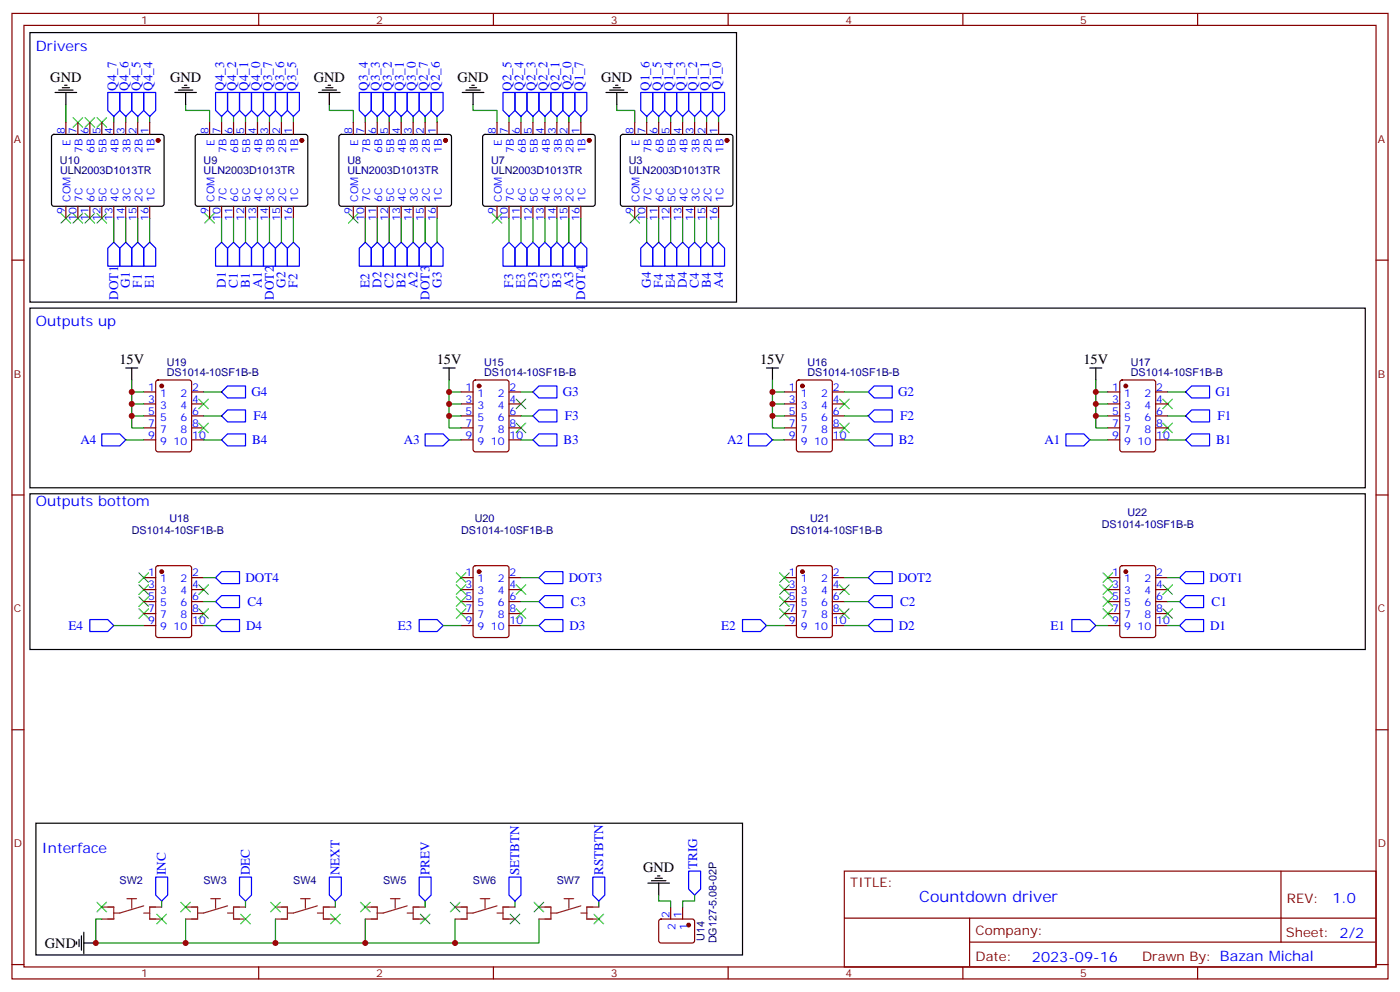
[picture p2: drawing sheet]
<svg xmlns="http://www.w3.org/2000/svg" width="412mm" height="292mm" viewBox="0 0 412 292" stroke-linecap="round" stroke-linejoin="round" font-family="sans-serif">
<g fill="none" stroke="#870000" stroke-width=".35">
<path d="M3.5 4h405.4v284.3h-405.4zM7.1 7.5h398.2v277.3h-398.2zM76.2 4v3.5M145.3 4v3.5M214.5 4v3.5M283.6 4v3.5M352.8 4v3.5M19.4 36.1v3.5M22.9 36.1v3.5M26.5 36.1v3.5M30 36.1v3.5M33.5 36.1v3.5"/>
<path d="M37 36.1v3.5M40.6 36.1v3.5M44.1 36.1v3.5M61.7 36.1v3.5M65.3 36.1v3.5M68.8 36.1v3.5M72.3 36.1v3.5M75.8 36.1v3.5M79.4 36.1v3.5M82.9 36.1v3.5M86.4 36.1v3.5M104.1 36.1v3.5"/>
<path d="M107.6 36.1v3.5M111.1 36.1v3.5M114.7 36.1v3.5M118.2 36.1v3.5M121.7 36.1v3.5M125.2 36.1v3.5M128.8 36.1v3.5M146.4 36.1v3.5M149.9 36.1v3.5M153.5 36.1v3.5M157 36.1v3.5M160.5 36.1v3.5"/>
<path d="M164 36.1v3.5M167.6 36.1v3.5M171.1 36.1v3.5M187 36.1v3.5M190.5 36.1v3.5M194 36.1v3.5M197.6 36.1v3.5M201.1 36.1v3.5M204.6 36.1v3.5M208.1 36.1v3.5M211.7 36.1v3.5M3.5 76.6h3.6"/>
<path d="M19.4 60.7v3.6M22.9 60.7v3.6M26.5 60.7v3.6M30 60.7v3.6M33.5 60.7v3.6M37 60.7v3.6M40.6 60.7v3.6M44.1 60.7v3.6M61.7 60.7v3.6M65.3 60.7v3.6M68.8 60.7v3.6M72.3 60.7v3.6"/>
<path d="M75.8 60.7v3.6M79.4 60.7v3.6M82.9 60.7v3.6M86.4 60.7v3.6M104.1 60.7v3.6M107.6 60.7v3.6M111.1 60.7v3.6M114.7 60.7v3.6M118.2 60.7v3.6M121.7 60.7v3.6M125.2 60.7v3.6M128.8 60.7v3.6"/>
<path d="M146.4 60.7v3.6M149.9 60.7v3.6M153.5 60.7v3.6M157 60.7v3.6M160.5 60.7v3.6M164 60.7v3.6M167.6 60.7v3.6M171.1 60.7v3.6M187 60.7v3.6M190.5 60.7v3.6M194 60.7v3.6M197.6 60.7v3.6"/>
<path d="M201.1 60.7v3.6M204.6 60.7v3.6M208.1 60.7v3.6M211.7 60.7v3.6M405.3 76.6h3.6M42.3 115.4h3.6M42.3 119h3.6M46.1 112.1l.5-.2h9.1l.7 .4v20.1l-.4 .6-9.4 .1-.7-.5v-20zM56.4 115.4h3.6M56.4 119h3.6M135.8 115.4h3.5M135.8 119h3.5"/>
<path d="M139.6 112.1l.5-.2h9.1l.7 .4v20.1l-.4 .6-9.4 .1-.7-.5-.1-20zM149.9 115.4h3.6M149.9 119h3.6M231.1 115.4h3.5M231.1 119h3.5M234.8 112.1l.5-.2h9.2l.6 .4 .1 20.1-.5 .6-9.4 .1-.6-.5-.1-20zM245.2 115.4h3.5M245.2 119h3.5M326.3 115.4h3.5M326.3 119h3.5M330.1 112.1l.5-.2h9.1l.7 .4v20.1l-.4 .6-9.4 .1-.7-.5-.1-20zM340.4 115.4h3.6"/>
<path d="M340.4 119h3.6M42.3 129.5h3.6M42.3 126h3.6M42.3 122.5h3.6M56.4 129.5h3.6M56.4 126h3.6M56.4 122.5h3.6M135.8 129.5h3.5M135.8 126h3.5M135.8 122.5h3.5M149.9 129.5h3.6M149.9 126h3.6"/>
<path d="M149.9 122.5h3.6M231.1 129.5h3.5M231.1 126h3.5M231.1 122.5h3.5M245.2 129.5h3.5M245.2 126h3.5M245.2 122.5h3.5M326.3 129.5h3.5M326.3 126h3.5M326.3 122.5h3.5M340.4 129.5h3.6M340.4 126h3.6"/>
<path d="M340.4 122.5h3.6M3.5 145.8h3.6M405.3 145.8h3.6M42.3 170.1h3.6M42.3 173.6h3.6M42.3 177.2h3.6M46.1 166.8l.5-.2h9.1l.7 .4v20l-.4 .7h-9.4l-.7-.4v-20zM56.4 170.1h3.6M56.4 173.6h3.6M56.4 177.2h3.6M135.8 170.1h3.5M135.8 173.6h3.5"/>
<path d="M135.8 177.2h3.5M139.6 166.8l.5-.2h9.1l.7 .4v20l-.4 .7h-9.4l-.7-.4-.1-20zM149.9 170.1h3.6M149.9 173.6h3.6M149.9 177.2h3.6M231.1 170.1h3.5M231.1 173.6h3.5M231.1 177.2h3.5M234.8 166.8l.5-.2h9.2l.6 .4 .1 20-.5 .7h-9.4l-.6-.4-.1-20zM245.2 170.1h3.5M245.2 173.6h3.5M245.2 177.2h3.5"/>
<path d="M326.3 170.1h3.5M326.3 173.6h3.5M326.3 177.2h3.5M330.1 166.8l.5-.2h9.1l.7 .4v20l-.4 .7h-9.4l-.7-.4-.1-20zM340.4 170.1h3.6M340.4 173.6h3.6M340.4 177.2h3.6M42.3 184.2h3.6M42.3 180.7h3.6M56.4 184.2h3.6M56.4 180.7h3.6M135.8 184.2h3.5"/>
<path d="M135.8 180.7h3.5M149.9 184.2h3.6M149.9 180.7h3.6M231.1 184.2h3.5M231.1 180.7h3.5M245.2 184.2h3.5M245.2 180.7h3.5M326.3 184.2h3.5M326.3 180.7h3.5M340.4 184.2h3.6M340.4 180.7h3.6M3.5 214.9h3.6"/>
<path d="M405.3 214.9h3.6M248.7 256.5h156.6v28.3h-156.6zM377.3 256.6v20.8M194.3 270.9l.4-.2h9.5l.4 .7-.1 5.9-.6 .4-9.4-.1-.5-.6v-5.6zM197.6 267.1v3.6M201.1 267.1v3.6M248.7 270.4h156.5M285.6 277.4h119.6M285.6 270.4v14.1M3.5 284.1h3.6M76.2 284.8v3.5M145.3 284.8v3.5"/>
<path d="M214.5 284.8v3.5M283.6 284.8v3.5M352.8 284.8v3.5M405.3 284.1h3.6"/>
</g>
<g fill="none" stroke="#008700" stroke-width=".35">
<path d="M19.4 30.8v5.3M33.5 34.3v1.8M37 34.3v1.8M40.6 34.3v1.8M44.1 34.3v1.8M54.7 30.8v1.7h7v3.6M65.3 34.3v1.8M68.8 34.3v1.8M72.3 34.3v1.8M75.8 34.3v1.8M79.4 34.3v1.8M82.9 34.3v1.8"/>
<path d="M86.4 34.3v1.8M97 30.8v1.7h7.1v3.6M107.6 34.3v1.8M111.1 34.3v1.8M114.7 34.3v1.8M118.2 34.3v1.8M121.7 34.3v1.8M125.2 34.3v1.8M128.8 34.3v1.8M139.3 30.8v1.7h7.1v3.6M149.9 34.3v1.8M153.5 34.3v1.8"/>
<path d="M157 34.3v1.8M160.5 34.3v1.8M164 34.3v1.8M167.6 34.3v1.8M171.1 34.3v1.8M181.7 30.8v1.7h5.3v3.6M190.5 34.3v1.8M194 34.3v1.8M197.6 34.3v1.8M201.1 34.3v1.8M204.6 34.3v1.8M208.1 34.3v1.8"/>
<path d="M211.7 34.3v1.8M33.5 64.3v7M37 64.3v7M40.6 64.3v7M44.1 64.3v7M65.3 64.3v7M68.8 64.3v7M72.3 64.3v7M75.8 64.3v7M79.4 64.3v7M82.9 64.3v7M86.4 64.3v7"/>
<path d="M107.6 64.3v7M111.1 64.3v7M114.7 64.3v7M118.2 64.3v7M121.7 64.3v7M125.2 64.3v7M128.8 64.3v7M149.9 64.3v7M153.5 64.3v7M157 64.3v7M160.5 64.3v7M164 64.3v7"/>
<path d="M167.6 64.3v7M171.1 64.3v7M190.5 64.3v7M194 64.3v7M197.6 64.3v7M201.1 64.3v7M204.6 64.3v7M208.1 64.3v7M211.7 64.3v7M38.8 111.9v3.5h3.5M38.8 115.4v7.1h3.5M38.8 119h3.5"/>
<path d="M60 115.4h5.3M132.3 111.9v3.5h3.5M132.3 115.4v10.6h3.5M132.3 119h3.5M153.5 115.4h3.5M227.5 111.9v3.5h3.6M227.5 115.4v10.6h3.6M227.5 119h3.6M248.7 115.4h7.1M322.8 111.9v3.5h3.5M322.8 115.4v10.6h3.5M322.8 119h3.5"/>
<path d="M344 115.4h5.2M37 129.5h5.3M38.8 122.5v3.5h3.5M60 122.5h5.3M60 129.5h5.3M132.3 122.5h3.5M132.3 129.5h3.5M153.5 122.5h3.5M153.5 129.5h3.5M227.5 122.5h3.6M227.5 129.5h3.6M248.7 122.5h7.1"/>
<path d="M248.7 129.5h7.1M321 129.5h5.3M322.8 122.5h3.5M344 122.5h5.2M344 129.5h5.2M60 170.1h3.5M60 177.2h3.5M153.5 170.1h5.2M153.5 177.2h5.2M248.7 170.1h7.1M248.7 177.2h7.1M344 170.1h3.5"/>
<path d="M344 177.2h3.5M33.5 184.2h8.8M60 184.2h3.5M130.5 184.2h5.3M153.5 184.2h5.2M225.8 184.2h5.3M248.7 184.2h7.1M322.8 184.2h3.5M344 184.2h3.5M30 270.7h-1.8v7h26.5v-7M47.6 265.4v1.7M72.3 265.4v1.7"/>
<path d="M81.1 270.7v7h-26.4M98.8 265.4v1.7M107.6 270.7v7h-26.5M125.2 265.4v1.7M134.1 270.7v7h-26.5M151.7 265.4v1.7M158.7 270.7v7h-24.6M176.4 265.4v1.7M194 263.6v1.8h3.6v1.7M204.6 263.6v1.8h-3.5v1.7"/>
</g>
<g fill="none" stroke="#000" stroke-width=".35">
<path d="M8.8 9.6h208.2v79.4h-208.2zM15.4 39.8l.5-.2h32l.4 .7v20l-.7 .4h-32l-.4-.7v-19.7zM16.2 27.2h6.4M17.3 26.5h4.2M18.3 25.8h2.2M19 25.1h.8M19.4 27.2v3.6M51.5 27.2h6.4M52.6 26.5h4.2M53.6 25.8h2.1M54.3 25.1h.7M54.7 27.2v3.6"/>
<path d="M57.7 39.8l.5-.2h32l.5 .7-.1 20-.6 .4h-32.1l-.4-.7v-19.7zM93.8 27.2h6.4M94.9 26.5h4.2M96 25.8h2.1M96.7 25.1h.7M97 27.2v3.6M100.1 39.8l.4-.2h32.1l.4 .7-.1 20-.6 .4h-32l-.5-.7v-19.7zM136.2 27.2h6.3M137.2 26.5h4.3M138.3 25.8h2.1M139 25.1h.7M139.3 27.2v3.6"/>
<path d="M142.4 39.8l.5-.2h32l.4 .7v20l-.7 .4h-32l-.4-.7v-19.7zM178.5 27.2h6.4M179.6 26.5h4.2M180.6 25.8h2.1M181.3 25.1h.7M181.7 27.2v3.6M183 39.8l.4-.2h32.1l.4 .7-.1 20-.6 .4h-32l-.5-.7v-19.7zM8.8 90.7h393.4v53h-393.4zM37 108.4h3.6M38.8 108.4v3.5M130.5 108.4h3.6M132.3 108.4v3.5"/>
<path d="M225.8 108.4h3.5M227.5 108.4v3.5M321 108.4h3.6M322.8 108.4v3.5M8.8 145.4h393.4v45.9h-393.4zM10.6 242.4h208.1v38.8h-208.1zM191.9 259.4h4.2M193 258.7h2.1M193.7 258h.7M22.6 277.4v.7M23.3 276.6v2.2M24 275.6v4.2"/>
<path d="M24.7 277.7h3.5M24.7 274.5v6.4M190.9 260.1h6.3M194 260.1v3.5"/>
</g>
<g fill="none" stroke="#3c3" stroke-width=".35">
<path d="M21.5 34.6l2.8 2.9M24.3 34.6l-2.8 2.9M25 34.6l2.9 2.9M27.9 34.6l-2.9 2.9M28.6 34.6l2.8 2.9M31.4 34.6l-2.8 2.9M18 62.9l2.8 2.8M20.8 62.9l-2.8 2.8M21.5 62.9l2.8 2.8M24.3 62.9l-2.8 2.8M25 62.9l2.9 2.8M27.9 62.9l-2.9 2.8"/>
<path d="M28.6 62.9l2.8 2.8M31.4 62.9l-2.8 2.8M60.3 62.9l2.8 2.8M63.1 62.9l-2.8 2.8M102.7 62.9l2.8 2.8M105.5 62.9l-2.8 2.8M145 62.9l2.8 2.8M147.8 62.9l-2.8 2.8M185.6 62.9l2.8 2.8M188.4 62.9l-2.8 2.8M58.6 117.5l2.8 2.9M61.4 117.5l-2.8 2.9"/>
<path d="M152 117.5l2.9 2.9M154.9 117.5l-2.9 2.9M247.3 117.5l2.8 2.9M250.1 117.5l-2.8 2.9M342.5 117.5l2.9 2.9M345.4 117.5l-2.9 2.9M58.6 124.6l2.8 2.8M61.4 124.6l-2.8 2.8M152 124.6l2.9 2.8M154.9 124.6l-2.9 2.8M247.3 124.6l2.8 2.8M250.1 124.6l-2.8 2.8"/>
<path d="M342.5 124.6l2.9 2.8M345.4 124.6l-2.9 2.8M40.9 172.2l2.8 2.8M40.9 175.8l2.8 2.8M40.9 179.3l2.8 2.8M40.9 168.7l2.8 2.8M43.7 172.2l-2.8 2.8M43.7 175.8l-2.8 2.8M43.7 179.3l-2.8 2.8M43.7 168.7l-2.8 2.8M58.6 172.2l2.8 2.8M58.6 179.3l2.8 2.8"/>
<path d="M61.4 172.2l-2.8 2.8M61.4 179.3l-2.8 2.8M134.4 179.3l2.8 2.8M134.4 175.8l2.8 2.8M134.4 172.2l2.8 2.8M134.4 168.7l2.8 2.8M137.2 179.3l-2.8 2.8M137.2 175.8l-2.8 2.8M137.2 172.2l-2.8 2.8M137.2 168.7l-2.8 2.8M152 179.3l2.9 2.8M152 172.2l2.9 2.8"/>
<path d="M154.9 179.3l-2.9 2.8M154.9 172.2l-2.9 2.8M229.7 172.2l2.8 2.8M229.7 175.8l2.8 2.8M229.7 179.3l2.8 2.8M229.7 168.7l2.8 2.8M232.5 168.7l-2.8 2.8M232.5 172.2l-2.8 2.8M232.5 175.8l-2.8 2.8M232.5 179.3l-2.8 2.8M247.3 172.2l2.8 2.8M247.3 179.3l2.8 2.8"/>
<path d="M250.1 172.2l-2.8 2.8M250.1 179.3l-2.8 2.8M324.9 179.3l2.8 2.8M324.9 175.8l2.8 2.8M324.9 172.2l2.8 2.8M324.9 168.7l2.8 2.8M327.7 179.3l-2.8 2.8M327.7 175.8l-2.8 2.8M327.7 172.2l-2.8 2.8M327.7 168.7l-2.8 2.8M342.5 179.3l2.9 2.8M342.5 172.2l2.9 2.8"/>
<path d="M345.4 179.3l-2.9 2.8M345.4 172.2l-2.9 2.8M28.6 265.7l2.8 2.8M31.4 265.7l-2.8 2.8M46.2 269.2l2.8 2.9M49 269.2l-2.8 2.9M53.3 265.7l2.8 2.8M56.1 265.7l-2.8 2.8M70.9 269.2l2.8 2.9M73.7 269.2l-2.8 2.9M79.7 265.7l2.8 2.8M82.5 265.7l-2.8 2.8"/>
<path d="M97.4 269.2l2.8 2.9M100.2 269.2l-2.8 2.9M106.2 265.7l2.8 2.8M109 265.7l-2.8 2.8M123.8 269.2l2.8 2.9M126.6 269.2l-2.8 2.9M132.6 265.7l2.9 2.8M135.5 265.7l-2.9 2.8M150.3 269.2l2.8 2.9M153.1 269.2l-2.8 2.9M157.3 265.7l2.9 2.8M160.2 265.7l-2.9 2.8"/>
<path d="M175 269.2l2.8 2.9M177.8 269.2l-2.8 2.9"/>
</g>
<g fill="none" stroke="#00f" stroke-width=".35">
<path d="M31.7 27.2h3.6v5.3l-1.8 1.8-1.8-1.8zM35.3 27.2h3.5v5.3l-1.8 1.8-1.7-1.8zM38.8 27.2h3.5v5.3l-1.7 1.8-1.8-1.8zM42.3 27.2h3.6v5.3l-1.8 1.8-1.8-1.8zM63.5 27.2h3.5v5.3l-1.7 1.8-1.8-1.8zM67 27.2h3.6v5.3l-1.8 1.8-1.8-1.8zM70.6 27.2h3.5v5.3l-1.8 1.8-1.7-1.8zM74.1 27.2h3.5v5.3l-1.8 1.8-1.7-1.8zM77.6 27.2h3.5v5.3l-1.7 1.8-1.8-1.8zM81.1 27.2h3.6v5.3l-1.8 1.8-1.8-1.8zM84.7 27.2h3.5v5.3l-1.8 1.8-1.7-1.8zM105.8 27.2h3.6v5.3l-1.8 1.8-1.8-1.8z"/>
<path d="M109.4 27.2h3.5v5.3l-1.8 1.8-1.7-1.8zM112.9 27.2h3.5v5.3l-1.7 1.8-1.8-1.8zM116.4 27.2h3.5v5.3l-1.7 1.8-1.8-1.8zM119.9 27.2h3.6v5.3l-1.8 1.8-1.8-1.8zM123.5 27.2h3.5v5.3l-1.8 1.8-1.7-1.8zM127 27.2h3.5v5.3l-1.7 1.8-1.8-1.8zM148.2 27.2h3.5v5.3l-1.8 1.8-1.7-1.8zM151.7 27.2h3.5v5.3l-1.7 1.8-1.8-1.8zM155.2 27.2h3.5v5.3l-1.7 1.8-1.8-1.8zM158.7 27.2h3.6v5.3l-1.8 1.8-1.8-1.8zM162.3 27.2h3.5v5.3l-1.8 1.8-1.7-1.8zM165.8 27.2h3.5v5.3l-1.7 1.8-1.8-1.8z"/>
<path d="M169.3 27.2h3.6v5.3l-1.8 1.8-1.8-1.8zM188.7 27.2h3.6v5.3l-1.8 1.8-1.8-1.8zM192.3 27.2h3.5v5.3l-1.8 1.8-1.7-1.8zM195.8 27.2h3.5v5.3l-1.7 1.8-1.8-1.8zM199.3 27.2h3.5v5.3l-1.7 1.8-1.8-1.8zM202.8 27.2h3.6v5.3l-1.8 1.8-1.8-1.8zM206.4 27.2h3.5v5.3l-1.8 1.8-1.7-1.8zM209.9 27.2h3.5v5.3l-1.7 1.8-1.8-1.8zM33.5 71.3l1.8 1.8v5.3h-3.6v-5.3zM37 71.3l1.8 1.8v5.3h-3.5v-5.3zM38.8 73.1l1.8-1.8 1.7 1.8v5.3h-3.5zM42.3 73.1l1.8-1.8 1.8 1.8v5.3h-3.6z"/>
<path d="M65.3 71.3l1.7 1.8v5.3h-3.5v-5.3zM68.8 71.3l1.8 1.8v5.3h-3.6v-5.3zM70.6 73.1l1.7-1.8 1.8 1.8v5.3h-3.5zM75.8 71.3l1.8 1.8v5.3h-3.5v-5.3zM79.4 71.3l1.7 1.8v5.3h-3.5v-5.3zM82.9 71.3l1.8 1.8v5.3h-3.6v-5.3zM86.4 71.3l1.8 1.8v5.3h-3.5v-5.3zM107.6 71.3l1.8 1.8v5.3h-3.6v-5.3zM111.1 71.3l1.8 1.8v5.3h-3.5v-5.3zM114.7 71.3l1.7 1.8v5.3h-3.5v-5.3zM118.2 71.3l1.7 1.8v5.3h-3.5v-5.3zM121.7 71.3l1.8 1.8v5.3h-3.6v-5.3z"/>
<path d="M125.2 71.3l1.8 1.8v5.3h-3.5v-5.3zM127 73.1l1.8-1.8 1.7 1.8v5.3h-3.5zM149.9 71.3l1.8 1.8v5.3h-3.5v-5.3zM153.5 71.3l1.7 1.8v5.3h-3.5v-5.3zM157 71.3l1.7 1.8v5.3h-3.5v-5.3zM158.7 73.1l1.8-1.8 1.8 1.8v5.3h-3.6zM164 71.3l1.8 1.8v5.3h-3.5v-5.3zM167.6 71.3l1.7 1.8v5.3h-3.5v-5.3zM171.1 71.3l1.8 1.8v5.3h-3.6v-5.3zM190.5 71.3l1.8 1.8v5.3h-3.6v-5.3zM192.3 73.1l1.7-1.8 1.8 1.8v5.3h-3.5zM197.6 71.3l1.7 1.8v5.3h-3.5v-5.3z"/>
<path d="M201.1 71.3l1.7 1.8v5.3h-3.5v-5.3zM204.6 71.3l1.8 1.8v5.3h-3.6v-5.3zM208.1 71.3l1.8 1.8v5.3h-3.5v-5.3zM211.7 71.3l1.7 1.8v5.3h-3.5v-5.3zM65.3 115.4l1.7-1.7h5.3v3.5h-5.3zM157 115.4l1.7-1.7h5.3v3.5h-5.3zM255.8 115.4l1.7-1.7h5.3v3.5h-5.3zM349.2 115.4l1.8-1.7h5.3v3.5h-5.3zM30 127.8h5.3l1.7 1.7-1.7 1.8h-5.3zM65.3 129.5l1.7-1.7h5.3v3.5h-5.3zM65.3 122.5l1.7-1.8h5.3v3.5h-5.3zM125.2 127.8h5.3l1.8 1.7-1.8 1.8h-5.3z"/>
<path d="M157 122.5l1.7-1.8h5.3v3.5h-5.3zM157 129.5l1.7-1.7h5.3v3.5h-5.3zM220.5 127.8h5.3l1.7 1.7-1.7 1.8h-5.3zM255.8 129.5l1.7-1.7h5.3v3.5h-5.3zM255.8 122.5l1.7-1.8h5.3v3.5h-5.3zM314 127.8h5.3l1.7 1.7-1.7 1.8h-5.3zM349.2 122.5l1.8-1.8h5.3v3.5h-5.3zM349.2 129.5l1.8-1.7h5.3v3.5h-5.3zM63.5 170.1l1.8-1.8h5.3v3.6h-5.3zM63.5 177.2l1.8-1.8h5.3v3.5h-5.3zM158.7 177.2l1.8-1.8h5.3v3.5h-5.3zM158.7 170.1l1.8-1.8h5.3v3.6h-5.3z"/>
<path d="M255.8 170.1l1.7-1.8h5.3v3.6h-5.3zM255.8 177.2l1.7-1.8h5.3v3.5h-5.3zM347.5 177.2l1.7-1.8h5.3v3.5h-5.3zM347.5 170.1l1.7-1.8h5.3v3.6h-5.3zM26.5 182.5h5.2l1.8 1.7-1.8 1.8h-5.2zM65.3 182.5h5.3v3.5h-5.3l-1.8-1.8zM123.5 182.5h5.3l1.7 1.7-1.7 1.8h-5.3zM158.7 184.2l1.8-1.7h5.3v3.5h-5.3zM218.7 182.5h5.3l1.8 1.7-1.8 1.8h-5.3zM255.8 184.2l1.7-1.7h5.3v3.5h-5.3zM315.7 182.5h5.3l1.8 1.7-1.8 1.8h-5.3zM349.2 182.5h5.3v3.5h-5.3l-1.7-1.8z"/>
<path d="M45.9 258.3h3.5v5.3l-1.8 1.8-1.7-1.8zM70.6 258.3h3.5v5.3l-1.8 1.8-1.7-1.8zM97 258.3h3.5v5.3l-1.7 1.8-1.8-1.8zM123.5 258.3h3.5v5.3l-1.8 1.8-1.7-1.8zM149.9 258.3h3.6v5.3l-1.8 1.8-1.8-1.8zM174.6 258.3h3.6v5.3l-1.8 1.8-1.8-1.8zM202.8 256.5h3.6v5.3l-1.8 1.8-1.8-1.8z"/>
</g>
<g fill="none" stroke="#8c2424" stroke-width=".35">
<path d="M30 267.1h3.5v3.6h-3.5M37.4 264.7h2.8M38.8 264.7v2.8M42.3 266.8l-7 2.1h-1.8M42.3 268.9h1.8M47.6 267.1h-3.5v3.6h3.5M54.7 267.1h3.5v3.6h-3.5M62.1 264.7h2.8M63.5 264.7v2.8M67 266.8l-7 2.1h-1.8M67 268.9h1.8M72.3 267.1h-3.5v3.6h3.5"/>
<path d="M81.1 267.1h3.6v3.6h-3.6M88.5 264.7h2.9M90 264.7v2.8M93.5 266.8l-7.1 2.1h-1.7M93.5 268.9h1.7M98.8 267.1h-3.6v3.6h3.6M107.6 267.1h3.5v3.6h-3.5M115 264.7h2.8M116.4 264.7v2.8M119.9 266.8l-7 2.1h-1.8M119.9 268.9h1.8M125.2 267.1h-3.5v3.6h3.5"/>
<path d="M134.1 267.1h3.5v3.6h-3.5M141.5 264.7h2.8M142.9 264.7v2.8M146.4 266.8l-7.1 2.1h-1.7M146.4 268.9h1.8M151.7 267.1h-3.5v3.6h3.5M158.7 267.1h3.6v3.6h-3.6M166.2 264.7h2.8M167.6 264.7v2.8M171.1 266.8l-7.1 2.1h-1.7M171.1 268.9h1.8M176.4 267.1h-3.5v3.6h3.5"/>
</g>
<g fill="#870000" stroke="#870000" stroke-width=".35">
<circle cx="202.8" cy="272.4" r=".53"/>
<circle cx="46.6" cy="41.3" r=".53"/>
<circle cx="88.9" cy="41.3" r=".53"/>
<circle cx="131.2" cy="41.3" r=".53"/>
<circle cx="173.6" cy="41.3" r=".53"/>
<circle cx="214.1" cy="41.3" r=".53"/>
<circle cx="47.6" cy="113.7" r=".53"/>
<circle cx="141.1" cy="113.7" r=".53"/>
<circle cx="236.4" cy="113.7" r=".53"/>
<circle cx="331.6" cy="113.7" r=".53"/>
<circle cx="47.6" cy="168.3" r=".53"/>
<circle cx="141.1" cy="168.3" r=".53"/>
<circle cx="236.4" cy="168.3" r=".53"/>
<circle cx="331.6" cy="168.3" r=".53"/>
</g>
<g fill="#c00">
<circle cx="134.1" cy="277.7" r=".88"/>
<circle cx="107.6" cy="277.7" r=".88"/>
<circle cx="28.2" cy="277.7" r=".88"/>
<circle cx="54.7" cy="277.7" r=".88"/>
<circle cx="81.1" cy="277.7" r=".88"/>
<circle cx="38.8" cy="115.4" r=".88"/>
<circle cx="38.8" cy="119" r=".88"/>
<circle cx="38.8" cy="122.5" r=".88"/>
<circle cx="132.3" cy="115.4" r=".88"/>
<circle cx="132.3" cy="122.5" r=".88"/>
<circle cx="132.3" cy="119" r=".88"/>
<circle cx="227.5" cy="115.4" r=".88"/>
<circle cx="227.5" cy="122.5" r=".88"/>
<circle cx="227.5" cy="119" r=".88"/>
<circle cx="322.8" cy="115.4" r=".88"/>
<circle cx="322.8" cy="122.5" r=".88"/>
<circle cx="322.8" cy="119" r=".88"/>
</g>
<text font-size="4.6" fill="#00f" x="270.8" y="265.6">Countdown driver</text>
<g font-size="4.2" fill="#00f">
<text x="10.6" y="14.9">Drivers</text>
<text x="10.6" y="96">Outputs up</text>
<text x="10.6" y="148.9">Outputs bottom</text>
<text x="12.3" y="251.2">Interface</text>
<text x="392.5" y="265.8">1.0</text>
<text x="304" y="283.2">2023-09-16</text>
</g>
<g font-size="4.2">
<text x="14.8" y="24">GND</text>
<text x="50.1" y="24">GND</text>
<text x="92.4" y="24">GND</text>
<text x="134.8" y="24">GND</text>
<text x="177.1" y="24">GND</text>
<text x="35.2" y="107.3">15V</text>
<text x="128.6" y="107.3">15V</text>
<text x="223.9" y="107.3">15V</text>
<text x="319.1" y="107.3">15V</text>
<text x="189.4" y="256.8">GND</text>
<text x="13.2" y="279.1">GND</text>
</g>
<g font-size="3.9" fill="#00f">
<text x="34.3" y="26.7" transform="rotate(-90 34.3 26.7)">Q4_7</text>
<text x="37.8" y="26.7" transform="rotate(-90 37.8 26.7)">Q4_6</text>
<text x="41.4" y="26.7" transform="rotate(-90 41.4 26.7)">Q4_5</text>
<text x="44.9" y="26.7" transform="rotate(-90 44.9 26.7)">Q4_4</text>
<text x="66" y="26.7" transform="rotate(-90 66 26.7)">Q4_3</text>
<text x="69.6" y="26.7" transform="rotate(-90 69.6 26.7)">Q4_2</text>
<text x="73.1" y="26.7" transform="rotate(-90 73.1 26.7)">Q4_1</text>
<text x="76.6" y="26.7" transform="rotate(-90 76.6 26.7)">Q4_0</text>
<text x="80.2" y="26.7" transform="rotate(-90 80.2 26.7)">Q3_7</text>
<text x="83.7" y="26.7" transform="rotate(-90 83.7 26.7)">Q3_6</text>
<text x="87.2" y="26.7" transform="rotate(-90 87.2 26.7)">Q3_5</text>
<text x="108.4" y="26.7" transform="rotate(-90 108.4 26.7)">Q3_4</text>
<text x="111.9" y="26.7" transform="rotate(-90 111.9 26.7)">Q3_3</text>
<text x="115.4" y="26.7" transform="rotate(-90 115.4 26.7)">Q3_2</text>
<text x="119" y="26.7" transform="rotate(-90 119 26.7)">Q3_1</text>
<text x="122.5" y="26.7" transform="rotate(-90 122.5 26.7)">Q3_0</text>
<text x="126" y="26.7" transform="rotate(-90 126 26.7)">Q2_7</text>
<text x="129.5" y="26.7" transform="rotate(-90 129.5 26.7)">Q2_6</text>
<text x="150.7" y="26.7" transform="rotate(-90 150.7 26.7)">Q2_5</text>
<text x="154.2" y="26.7" transform="rotate(-90 154.2 26.7)">Q2_4</text>
<text x="157.8" y="26.7" transform="rotate(-90 157.8 26.7)">Q2_3</text>
<text x="161.3" y="26.7" transform="rotate(-90 161.3 26.7)">Q2_2</text>
<text x="164.8" y="26.7" transform="rotate(-90 164.8 26.7)">Q2_1</text>
<text x="168.3" y="26.6" transform="rotate(-90 168.3 26.6)">Q2_0</text>
<text x="171.9" y="26.7" transform="rotate(-90 171.9 26.7)">Q1_7</text>
<text x="191.3" y="26.7" transform="rotate(-90 191.3 26.7)">Q1_6</text>
<text x="194.8" y="26.7" transform="rotate(-90 194.8 26.7)">Q1_5</text>
<text x="198.3" y="26.7" transform="rotate(-90 198.3 26.7)">Q1_4</text>
<text x="201.9" y="26.7" transform="rotate(-90 201.9 26.7)">Q1_3</text>
<text x="205.4" y="26.7" transform="rotate(-90 205.4 26.7)">Q1_2</text>
<text x="208.9" y="26.7" transform="rotate(-90 208.9 26.7)">Q1_1</text>
<text x="212.4" y="26.6" transform="rotate(-90 212.4 26.6)">Q1_0</text>
<text x="34.8" y="88.2" transform="rotate(-90 34.8 88.2)">DOT1</text>
<text x="38.3" y="84.7" transform="rotate(-90 38.3 84.7)">G1</text>
<text x="41.8" y="84.7" transform="rotate(-90 41.8 84.7)">F1</text>
<text x="45.3" y="84.7" transform="rotate(-90 45.3 84.7)">E1</text>
<text x="66.5" y="84.7" transform="rotate(-90 66.5 84.7)">D1</text>
<text x="70" y="84.7" transform="rotate(-90 70 84.7)">C1</text>
<text x="73.6" y="84.7" transform="rotate(-90 73.6 84.7)">B1</text>
<text x="77.1" y="84.7" transform="rotate(-90 77.1 84.7)">A1</text>
<text x="80.6" y="88.2" transform="rotate(-90 80.6 88.2)">DOT2</text>
<text x="84.1" y="84.7" transform="rotate(-90 84.1 84.7)">G2</text>
<text x="87.7" y="84.7" transform="rotate(-90 87.7 84.7)">F2</text>
<text x="108.8" y="84.7" transform="rotate(-90 108.8 84.7)">E2</text>
<text x="112.4" y="84.7" transform="rotate(-90 112.4 84.7)">D2</text>
<text x="115.9" y="84.7" transform="rotate(-90 115.9 84.7)">C2</text>
<text x="119.4" y="84.7" transform="rotate(-90 119.4 84.7)">B2</text>
<text x="123" y="84.7" transform="rotate(-90 123 84.7)">A2</text>
<text x="126.5" y="88.2" transform="rotate(-90 126.5 88.2)">DOT3</text>
<text x="130" y="84.7" transform="rotate(-90 130 84.7)">G3</text>
<text x="151.2" y="84.7" transform="rotate(-90 151.2 84.7)">F3</text>
<text x="154.7" y="84.7" transform="rotate(-90 154.7 84.7)">E3</text>
<text x="158.2" y="84.7" transform="rotate(-90 158.2 84.7)">D3</text>
<text x="161.8" y="84.7" transform="rotate(-90 161.8 84.7)">C3</text>
<text x="165.3" y="84.7" transform="rotate(-90 165.3 84.7)">B3</text>
<text x="168.8" y="84.7" transform="rotate(-90 168.8 84.7)">A3</text>
<text x="172.3" y="88.2" transform="rotate(-90 172.3 88.2)">DOT4</text>
<text x="191.7" y="84.7" transform="rotate(-90 191.7 84.7)">G4</text>
<text x="195.3" y="84.7" transform="rotate(-90 195.3 84.7)">F4</text>
<text x="198.8" y="84.7" transform="rotate(-90 198.8 84.7)">E4</text>
<text x="202.3" y="84.7" transform="rotate(-90 202.3 84.7)">D4</text>
<text x="205.9" y="84.7" transform="rotate(-90 205.9 84.7)">C4</text>
<text x="209.4" y="84.7" transform="rotate(-90 209.4 84.7)">B4</text>
<text x="212.9" y="84.7" transform="rotate(-90 212.9 84.7)">A4</text>
<text x="74" y="116.7">G4</text>
<text x="165.8" y="116.7">G3</text>
<text x="264.5" y="116.7">G2</text>
<text x="358" y="116.7">G1</text>
<text x="74.7" y="123.8">F4</text>
<text x="166.4" y="123.8">F3</text>
<text x="265.2" y="123.8">F2</text>
<text x="358.7" y="123.8">F1</text>
<text x="23.7" y="130.8">A4</text>
<text x="74.2" y="130.9">B4</text>
<text x="118.9" y="130.8">A3</text>
<text x="166" y="130.9">B3</text>
<text x="214.2" y="130.8">A2</text>
<text x="264.7" y="130.9">B2</text>
<text x="307.7" y="130.8">A1</text>
<text x="358.2" y="130.9">B1</text>
<text x="72.3" y="171.4">DOT4</text>
<text x="167.5" y="171.4">DOT3</text>
<text x="264.5" y="171.4">DOT2</text>
<text x="356.3" y="171.4">DOT1</text>
<text x="72.9" y="178.5">C4</text>
<text x="168.2" y="178.5">C3</text>
<text x="265.2" y="178.5">C2</text>
<text x="356.9" y="178.5">C1</text>
<text x="20.2" y="185.5">E4</text>
<text x="72.5" y="185.5">D4</text>
<text x="117.2" y="185.5">E3</text>
<text x="167.7" y="185.5">D3</text>
<text x="212.4" y="185.5">E2</text>
<text x="264.7" y="185.5">D2</text>
<text x="309.4" y="185.5">E1</text>
<text x="356.5" y="185.5">D1</text>
<text x="48.9" y="257.8" transform="rotate(-90 48.9 257.8)">INC</text>
<text x="73.6" y="257.8" transform="rotate(-90 73.6 257.8)">DEC</text>
<text x="100" y="257.8" transform="rotate(-90 100 257.8)">NEXT</text>
<text x="126.5" y="257.8" transform="rotate(-90 126.5 257.8)">PREV</text>
<text x="153" y="257.8" transform="rotate(-90 153 257.8)">SETBTN</text>
<text x="177.7" y="257.8" transform="rotate(-90 177.7 257.8)">RSTBTN</text>
<text x="205.4" y="256" transform="rotate(-90 205.4 256)">TRIG</text>
</g>
<g font-size="3.9" fill="#800">
<text x="250.5" y="261.1">TITLE:</text>
<text x="379.1" y="265.8">REV:</text>
<text x="287.4" y="275.3">Company:</text>
<text x="378.7" y="275.9">Sheet: 2/2</text>
<text x="287.4" y="283">Date:</text>
<text x="336.4" y="283.1">Drawn By: Bazan Michal</text>
</g>
<g font-size="3.2" fill="#800">
<text x="41.6" y="6.9">1</text>
<text x="110.8" y="6.9">2</text>
<text x="179.9" y="6.9">3</text>
<text x="249.1" y="6.9">4</text>
<text x="318.2" y="6.9">5</text>
<text x="4.1" y="42.1">A</text>
<text x="405.9" y="42.1">A</text>
<text x="4.1" y="111.2">B</text>
<text x="405.9" y="111.2">B</text>
<text x="4.1" y="180.3">C</text>
<text x="405.9" y="180.3">C</text>
<text x="4.1" y="249.5">D</text>
<text x="405.9" y="249.5">D</text>
<text x="41.6" y="287.8">1</text>
<text x="110.8" y="287.8">2</text>
<text x="179.9" y="287.8">3</text>
<text x="249.1" y="287.8">4</text>
<text x="318.2" y="287.8">5</text>
</g>
<g font-size="3.2" fill="#00f">
<text x="19" y="39.4" transform="rotate(-90 19 39.4)">8</text>
<text x="22.6" y="39.4" transform="rotate(-90 22.6 39.4)">7</text>
<text x="26.1" y="39.4" transform="rotate(-90 26.1 39.4)">6</text>
<text x="29.6" y="39.4" transform="rotate(-90 29.6 39.4)">5</text>
<text x="33.2" y="39.4" transform="rotate(-90 33.2 39.4)">4</text>
<text x="36.7" y="39.4" transform="rotate(-90 36.7 39.4)">3</text>
<text x="40.2" y="39.4" transform="rotate(-90 40.2 39.4)">2</text>
<text x="43.7" y="39.4" transform="rotate(-90 43.7 39.4)">1</text>
<text x="61.4" y="39.4" transform="rotate(-90 61.4 39.4)">8</text>
<text x="64.9" y="39.4" transform="rotate(-90 64.9 39.4)">7</text>
<text x="68.4" y="39.4" transform="rotate(-90 68.4 39.4)">6</text>
<text x="72" y="39.4" transform="rotate(-90 72 39.4)">5</text>
<text x="75.5" y="39.4" transform="rotate(-90 75.5 39.4)">4</text>
<text x="79" y="39.4" transform="rotate(-90 79 39.4)">3</text>
<text x="82.5" y="39.4" transform="rotate(-90 82.5 39.4)">2</text>
<text x="86.1" y="39.4" transform="rotate(-90 86.1 39.4)">1</text>
<text x="103.7" y="39.4" transform="rotate(-90 103.7 39.4)">8</text>
<text x="107.2" y="39.4" transform="rotate(-90 107.2 39.4)">7</text>
<text x="110.8" y="39.4" transform="rotate(-90 110.8 39.4)">6</text>
<text x="114.3" y="39.4" transform="rotate(-90 114.3 39.4)">5</text>
<text x="117.8" y="39.4" transform="rotate(-90 117.8 39.4)">4</text>
<text x="121.4" y="39.4" transform="rotate(-90 121.4 39.4)">3</text>
<text x="124.9" y="39.4" transform="rotate(-90 124.9 39.4)">2</text>
<text x="128.4" y="39.4" transform="rotate(-90 128.4 39.4)">1</text>
<text x="146" y="39.4" transform="rotate(-90 146 39.4)">8</text>
<text x="149.6" y="39.4" transform="rotate(-90 149.6 39.4)">7</text>
<text x="153.1" y="39.4" transform="rotate(-90 153.1 39.4)">6</text>
<text x="156.6" y="39.4" transform="rotate(-90 156.6 39.4)">5</text>
<text x="160.2" y="39.4" transform="rotate(-90 160.2 39.4)">4</text>
<text x="163.7" y="39.4" transform="rotate(-90 163.7 39.4)">3</text>
<text x="167.2" y="39.4" transform="rotate(-90 167.2 39.4)">2</text>
<text x="170.7" y="39.4" transform="rotate(-90 170.7 39.4)">1</text>
<text x="186.6" y="39.4" transform="rotate(-90 186.6 39.4)">8</text>
<text x="190.1" y="39.4" transform="rotate(-90 190.1 39.4)">7</text>
<text x="193.7" y="39.4" transform="rotate(-90 193.7 39.4)">6</text>
<text x="197.2" y="39.4" transform="rotate(-90 197.2 39.4)">5</text>
<text x="200.7" y="39.4" transform="rotate(-90 200.7 39.4)">4</text>
<text x="204.3" y="39.4" transform="rotate(-90 204.3 39.4)">3</text>
<text x="207.8" y="39.4" transform="rotate(-90 207.8 39.4)">2</text>
<text x="211.3" y="39.4" transform="rotate(-90 211.3 39.4)">1</text>
<text x="20.8" y="42.9" transform="rotate(-90 20.8 42.9)">E</text>
<text x="24.3" y="45.1" transform="rotate(-90 24.3 45.1)">7B</text>
<text x="27.9" y="45.1" transform="rotate(-90 27.9 45.1)">6B</text>
<text x="31.4" y="45.1" transform="rotate(-90 31.4 45.1)">5B</text>
<text x="34.9" y="45.1" transform="rotate(-90 34.9 45.1)">4B</text>
<text x="38.5" y="45.1" transform="rotate(-90 38.5 45.1)">3B</text>
<text x="42" y="45.1" transform="rotate(-90 42 45.1)">2B</text>
<text x="45.5" y="45.1" transform="rotate(-90 45.5 45.1)">1B</text>
<text x="63.1" y="42.9" transform="rotate(-90 63.1 42.9)">E</text>
<text x="66.7" y="45.1" transform="rotate(-90 66.7 45.1)">7B</text>
<text x="70.2" y="45.1" transform="rotate(-90 70.2 45.1)">6B</text>
<text x="73.7" y="45.1" transform="rotate(-90 73.7 45.1)">5B</text>
<text x="77.3" y="45.1" transform="rotate(-90 77.3 45.1)">4B</text>
<text x="80.8" y="45.1" transform="rotate(-90 80.8 45.1)">3B</text>
<text x="84.3" y="45.1" transform="rotate(-90 84.3 45.1)">2B</text>
<text x="87.8" y="45.1" transform="rotate(-90 87.8 45.1)">1B</text>
<text x="105.5" y="42.9" transform="rotate(-90 105.5 42.9)">E</text>
<text x="109" y="45.1" transform="rotate(-90 109 45.1)">7B</text>
<text x="112.5" y="45.1" transform="rotate(-90 112.5 45.1)">6B</text>
<text x="116.1" y="45.1" transform="rotate(-90 116.1 45.1)">5B</text>
<text x="119.6" y="45.1" transform="rotate(-90 119.6 45.1)">4B</text>
<text x="123.1" y="45.1" transform="rotate(-90 123.1 45.1)">3B</text>
<text x="126.6" y="45.1" transform="rotate(-90 126.6 45.1)">2B</text>
<text x="130.2" y="45.1" transform="rotate(-90 130.2 45.1)">1B</text>
<text x="147.8" y="42.9" transform="rotate(-90 147.8 42.9)">E</text>
<text x="151.3" y="45.1" transform="rotate(-90 151.3 45.1)">7B</text>
<text x="154.9" y="45.1" transform="rotate(-90 154.9 45.1)">6B</text>
<text x="158.4" y="45.1" transform="rotate(-90 158.4 45.1)">5B</text>
<text x="161.9" y="45.1" transform="rotate(-90 161.9 45.1)">4B</text>
<text x="165.5" y="45.1" transform="rotate(-90 165.5 45.1)">3B</text>
<text x="169" y="45.1" transform="rotate(-90 169 45.1)">2B</text>
<text x="172.5" y="45.1" transform="rotate(-90 172.5 45.1)">1B</text>
<text x="188.4" y="42.9" transform="rotate(-90 188.4 42.9)">E</text>
<text x="191.9" y="45.1" transform="rotate(-90 191.9 45.1)">7B</text>
<text x="195.4" y="45.1" transform="rotate(-90 195.4 45.1)">6B</text>
<text x="199" y="45.1" transform="rotate(-90 199 45.1)">5B</text>
<text x="202.5" y="45.1" transform="rotate(-90 202.5 45.1)">4B</text>
<text x="206" y="45.1" transform="rotate(-90 206 45.1)">3B</text>
<text x="209.5" y="45.1" transform="rotate(-90 209.5 45.1)">2B</text>
<text x="213.1" y="45.1" transform="rotate(-90 213.1 45.1)">1B</text>
<text x="20.8" y="59.4" transform="rotate(-90 20.8 59.4)">COM</text>
<text x="24.3" y="59.4" transform="rotate(-90 24.3 59.4)">7C</text>
<text x="27.9" y="59.4" transform="rotate(-90 27.9 59.4)">6C</text>
<text x="31.4" y="59.4" transform="rotate(-90 31.4 59.4)">5C</text>
<text x="34.9" y="59.4" transform="rotate(-90 34.9 59.4)">4C</text>
<text x="38.5" y="59.4" transform="rotate(-90 38.5 59.4)">3C</text>
<text x="42" y="59.4" transform="rotate(-90 42 59.4)">2C</text>
<text x="45.5" y="59.4" transform="rotate(-90 45.5 59.4)">1C</text>
<text x="63.1" y="59.4" transform="rotate(-90 63.1 59.4)">COM</text>
<text x="66.7" y="59.4" transform="rotate(-90 66.7 59.4)">7C</text>
<text x="70.2" y="59.4" transform="rotate(-90 70.2 59.4)">6C</text>
<text x="73.7" y="59.4" transform="rotate(-90 73.7 59.4)">5C</text>
<text x="77.3" y="59.4" transform="rotate(-90 77.3 59.4)">4C</text>
<text x="80.8" y="59.4" transform="rotate(-90 80.8 59.4)">3C</text>
<text x="84.3" y="59.4" transform="rotate(-90 84.3 59.4)">2C</text>
<text x="87.8" y="59.4" transform="rotate(-90 87.8 59.4)">1C</text>
<text x="105.5" y="59.4" transform="rotate(-90 105.5 59.4)">COM</text>
<text x="109" y="59.4" transform="rotate(-90 109 59.4)">7C</text>
<text x="112.5" y="59.4" transform="rotate(-90 112.5 59.4)">6C</text>
<text x="116.1" y="59.4" transform="rotate(-90 116.1 59.4)">5C</text>
<text x="119.6" y="59.4" transform="rotate(-90 119.6 59.4)">4C</text>
<text x="123.1" y="59.4" transform="rotate(-90 123.1 59.4)">3C</text>
<text x="126.6" y="59.4" transform="rotate(-90 126.6 59.4)">2C</text>
<text x="130.2" y="59.4" transform="rotate(-90 130.2 59.4)">1C</text>
<text x="147.8" y="59.4" transform="rotate(-90 147.8 59.4)">COM</text>
<text x="151.3" y="59.4" transform="rotate(-90 151.3 59.4)">7C</text>
<text x="154.9" y="59.4" transform="rotate(-90 154.9 59.4)">6C</text>
<text x="158.4" y="59.4" transform="rotate(-90 158.4 59.4)">5C</text>
<text x="161.9" y="59.4" transform="rotate(-90 161.9 59.4)">4C</text>
<text x="165.5" y="59.4" transform="rotate(-90 165.5 59.4)">3C</text>
<text x="169" y="59.4" transform="rotate(-90 169 59.4)">2C</text>
<text x="172.5" y="59.4" transform="rotate(-90 172.5 59.4)">1C</text>
<text x="188.4" y="59.4" transform="rotate(-90 188.4 59.4)">COM</text>
<text x="191.9" y="59.4" transform="rotate(-90 191.9 59.4)">7C</text>
<text x="195.4" y="59.4" transform="rotate(-90 195.4 59.4)">6C</text>
<text x="199" y="59.4" transform="rotate(-90 199 59.4)">5C</text>
<text x="202.5" y="59.4" transform="rotate(-90 202.5 59.4)">4C</text>
<text x="206" y="59.4" transform="rotate(-90 206 59.4)">3C</text>
<text x="209.5" y="59.4" transform="rotate(-90 209.5 59.4)">2C</text>
<text x="213.1" y="59.4" transform="rotate(-90 213.1 59.4)">1C</text>
<text x="19" y="62.9" transform="rotate(-90 19 62.9)">9</text>
<text x="22.6" y="65" transform="rotate(-90 22.6 65)">10</text>
<text x="26.1" y="65" transform="rotate(-90 26.1 65)">11</text>
<text x="29.6" y="65" transform="rotate(-90 29.6 65)">12</text>
<text x="33.2" y="65" transform="rotate(-90 33.2 65)">13</text>
<text x="36.7" y="65" transform="rotate(-90 36.7 65)">14</text>
<text x="40.2" y="65" transform="rotate(-90 40.2 65)">15</text>
<text x="43.7" y="65" transform="rotate(-90 43.7 65)">16</text>
<text x="61.4" y="62.9" transform="rotate(-90 61.4 62.9)">9</text>
<text x="64.9" y="65" transform="rotate(-90 64.9 65)">10</text>
<text x="68.4" y="65" transform="rotate(-90 68.4 65)">11</text>
<text x="72" y="65" transform="rotate(-90 72 65)">12</text>
<text x="75.5" y="65" transform="rotate(-90 75.5 65)">13</text>
<text x="79" y="65" transform="rotate(-90 79 65)">14</text>
<text x="82.5" y="65" transform="rotate(-90 82.5 65)">15</text>
<text x="86.1" y="65" transform="rotate(-90 86.1 65)">16</text>
<text x="103.7" y="62.9" transform="rotate(-90 103.7 62.9)">9</text>
<text x="107.2" y="65" transform="rotate(-90 107.2 65)">10</text>
<text x="110.8" y="65" transform="rotate(-90 110.8 65)">11</text>
<text x="114.3" y="65" transform="rotate(-90 114.3 65)">12</text>
<text x="117.8" y="65" transform="rotate(-90 117.8 65)">13</text>
<text x="121.4" y="65" transform="rotate(-90 121.4 65)">14</text>
<text x="124.9" y="65" transform="rotate(-90 124.9 65)">15</text>
<text x="128.4" y="65" transform="rotate(-90 128.4 65)">16</text>
<text x="146" y="62.9" transform="rotate(-90 146 62.9)">9</text>
<text x="149.6" y="65" transform="rotate(-90 149.6 65)">10</text>
<text x="153.1" y="65" transform="rotate(-90 153.1 65)">11</text>
<text x="156.6" y="65" transform="rotate(-90 156.6 65)">12</text>
<text x="160.2" y="65" transform="rotate(-90 160.2 65)">13</text>
<text x="163.7" y="65" transform="rotate(-90 163.7 65)">14</text>
<text x="167.2" y="65" transform="rotate(-90 167.2 65)">15</text>
<text x="170.7" y="65" transform="rotate(-90 170.7 65)">16</text>
<text x="186.6" y="62.9" transform="rotate(-90 186.6 62.9)">9</text>
<text x="190.1" y="65" transform="rotate(-90 190.1 65)">10</text>
<text x="193.7" y="65" transform="rotate(-90 193.7 65)">11</text>
<text x="197.2" y="65" transform="rotate(-90 197.2 65)">12</text>
<text x="200.7" y="65" transform="rotate(-90 200.7 65)">13</text>
<text x="204.3" y="65" transform="rotate(-90 204.3 65)">14</text>
<text x="207.8" y="65" transform="rotate(-90 207.8 65)">15</text>
<text x="211.3" y="65" transform="rotate(-90 211.3 65)">16</text>
<text x="43.7" y="115.1">1</text>
<text x="43.7" y="118.6">3</text>
<text x="47.2" y="116.8">1</text>
<text x="53.1" y="116.8">2</text>
<text x="56.6" y="118.6">4</text>
<text x="56.6" y="115.1">2</text>
<text x="137.2" y="115.1">1</text>
<text x="137.2" y="118.6">3</text>
<text x="140.7" y="116.8">1</text>
<text x="146.6" y="116.8">2</text>
<text x="150.1" y="118.6">4</text>
<text x="150.1" y="115.1">2</text>
<text x="232.4" y="115.1">1</text>
<text x="232.4" y="118.6">3</text>
<text x="235.9" y="116.8">1</text>
<text x="241.9" y="116.8">2</text>
<text x="245.4" y="118.6">4</text>
<text x="245.4" y="115.1">2</text>
<text x="327.7" y="115.1">1</text>
<text x="327.7" y="118.6">3</text>
<text x="331.2" y="116.8">1</text>
<text x="337.1" y="116.8">2</text>
<text x="340.6" y="118.6">4</text>
<text x="340.6" y="115.1">2</text>
<text x="43.7" y="122.1">5</text>
<text x="43.7" y="125.7">7</text>
<text x="47.2" y="120.4">3</text>
<text x="47.2" y="123.9">5</text>
<text x="53.1" y="123.9">6</text>
<text x="53.1" y="120.4">4</text>
<text x="56.6" y="125.7">8</text>
<text x="56.6" y="122.1">6</text>
<text x="137.2" y="122.1">5</text>
<text x="137.2" y="125.7">7</text>
<text x="140.7" y="120.4">3</text>
<text x="140.7" y="123.9">5</text>
<text x="146.6" y="123.9">6</text>
<text x="146.6" y="120.4">4</text>
<text x="150.1" y="125.7">8</text>
<text x="150.1" y="122.1">6</text>
<text x="232.4" y="122.1">5</text>
<text x="232.4" y="125.7">7</text>
<text x="235.9" y="120.4">3</text>
<text x="235.9" y="123.9">5</text>
<text x="241.9" y="123.9">6</text>
<text x="241.9" y="120.4">4</text>
<text x="245.4" y="125.7">8</text>
<text x="245.4" y="122.1">6</text>
<text x="327.7" y="122.1">5</text>
<text x="327.7" y="125.7">7</text>
<text x="331.2" y="120.4">3</text>
<text x="331.2" y="123.9">5</text>
<text x="337.1" y="123.9">6</text>
<text x="337.1" y="120.4">4</text>
<text x="340.6" y="125.7">8</text>
<text x="340.6" y="122.1">6</text>
<text x="43.7" y="129.2">9</text>
<text x="47.2" y="127.4">7</text>
<text x="47.2" y="131">9</text>
<text x="51.1" y="131">10</text>
<text x="53.1" y="127.4">8</text>
<text x="56.6" y="129.2">10</text>
<text x="137.2" y="129.2">9</text>
<text x="140.7" y="127.4">7</text>
<text x="140.7" y="131">9</text>
<text x="144.6" y="131">10</text>
<text x="146.6" y="127.4">8</text>
<text x="150.1" y="129.2">10</text>
<text x="232.4" y="129.2">9</text>
<text x="235.9" y="127.4">7</text>
<text x="235.9" y="131">9</text>
<text x="239.8" y="131">10</text>
<text x="241.9" y="127.4">8</text>
<text x="245.4" y="129.2">10</text>
<text x="327.7" y="129.2">9</text>
<text x="331.2" y="127.4">7</text>
<text x="331.2" y="131">9</text>
<text x="335.1" y="131">10</text>
<text x="337.1" y="127.4">8</text>
<text x="340.6" y="129.2">10</text>
<text x="43.7" y="169.8">1</text>
<text x="43.7" y="173.3">3</text>
<text x="47.2" y="171.5">1</text>
<text x="53.1" y="171.5">2</text>
<text x="56.6" y="173.3">4</text>
<text x="56.6" y="169.8">2</text>
<text x="137.2" y="169.8">1</text>
<text x="137.2" y="173.3">3</text>
<text x="140.7" y="171.5">1</text>
<text x="146.6" y="171.5">2</text>
<text x="150.1" y="173.3">4</text>
<text x="150.1" y="169.8">2</text>
<text x="232.4" y="169.8">1</text>
<text x="232.4" y="173.3">3</text>
<text x="235.9" y="171.5">1</text>
<text x="241.9" y="171.5">2</text>
<text x="245.4" y="173.3">4</text>
<text x="245.4" y="169.8">2</text>
<text x="327.7" y="169.8">1</text>
<text x="327.7" y="173.3">3</text>
<text x="331.2" y="171.5">1</text>
<text x="337.1" y="171.5">2</text>
<text x="340.6" y="173.3">4</text>
<text x="340.6" y="169.8">2</text>
<text x="43.7" y="176.8">5</text>
<text x="47.2" y="175">3</text>
<text x="47.2" y="178.6">5</text>
<text x="53.1" y="178.6">6</text>
<text x="53.1" y="175">4</text>
<text x="56.6" y="176.8">6</text>
<text x="137.2" y="176.8">5</text>
<text x="140.7" y="175">3</text>
<text x="140.7" y="178.6">5</text>
<text x="146.6" y="178.6">6</text>
<text x="146.6" y="175">4</text>
<text x="150.1" y="176.8">6</text>
<text x="232.4" y="176.8">5</text>
<text x="235.9" y="175">3</text>
<text x="235.9" y="178.6">5</text>
<text x="241.9" y="178.6">6</text>
<text x="241.9" y="175">4</text>
<text x="245.4" y="176.8">6</text>
<text x="327.7" y="176.8">5</text>
<text x="331.2" y="175">3</text>
<text x="331.2" y="178.6">5</text>
<text x="337.1" y="178.6">6</text>
<text x="337.1" y="175">4</text>
<text x="340.6" y="176.8">6</text>
<text x="43.7" y="180.3">7</text>
<text x="43.7" y="183.9">9</text>
<text x="47.2" y="182.1">7</text>
<text x="47.2" y="185.6">9</text>
<text x="51.1" y="185.6">10</text>
<text x="53.1" y="182.1">8</text>
<text x="56.6" y="183.9">10</text>
<text x="56.6" y="180.3">8</text>
<text x="137.2" y="180.3">7</text>
<text x="137.2" y="183.9">9</text>
<text x="140.7" y="182.1">7</text>
<text x="140.7" y="185.6">9</text>
<text x="144.6" y="185.6">10</text>
<text x="146.6" y="182.1">8</text>
<text x="150.1" y="183.9">10</text>
<text x="150.1" y="180.3">8</text>
<text x="232.4" y="180.3">7</text>
<text x="232.4" y="183.9">9</text>
<text x="235.9" y="182.1">7</text>
<text x="235.9" y="185.6">9</text>
<text x="239.8" y="185.6">10</text>
<text x="241.9" y="182.1">8</text>
<text x="245.4" y="183.9">10</text>
<text x="245.4" y="180.3">8</text>
<text x="327.7" y="180.3">7</text>
<text x="327.7" y="183.9">9</text>
<text x="331.2" y="182.1">7</text>
<text x="331.2" y="185.6">9</text>
<text x="335.1" y="185.6">10</text>
<text x="337.1" y="182.1">8</text>
<text x="340.6" y="183.9">10</text>
<text x="340.6" y="180.3">8</text>
<text x="197.2" y="270.5" transform="rotate(-90 197.2 270.5)">2</text>
<text x="199" y="274" transform="rotate(-90 199 274)">2</text>
<text x="200.7" y="270.5" transform="rotate(-90 200.7 270.5)">1</text>
<text x="202.5" y="274" transform="rotate(-90 202.5 274)">1</text>
</g>
<g font-size="3.2" fill="#000080">
<text x="17.7" y="48.2">U10</text>
<text x="17.7" y="51.3">ULN2003D1013TR</text>
<text x="60" y="51.4">ULN2003D1013TR</text>
<text x="60" y="48.2">U9</text>
<text x="102.3" y="51.4">ULN2003D1013TR</text>
<text x="102.3" y="48.2">U8</text>
<text x="144.7" y="51.4">ULN2003D1013TR</text>
<text x="144.7" y="48.2">U7</text>
<text x="185.2" y="51.4">ULN2003D1013TR</text>
<text x="185.2" y="48.2">U3</text>
<text x="49.1" y="107.7">U19</text>
<text x="142.6" y="107.7">U15</text>
<text x="237.8" y="107.7">U16</text>
<text x="333.1" y="107.7">U17</text>
<text x="49.1" y="110.8">DS1014-10SF1B-B</text>
<text x="142.6" y="110.8">DS1014-10SF1B-B</text>
<text x="237.8" y="110.8">DS1014-10SF1B-B</text>
<text x="333.1" y="110.8">DS1014-10SF1B-B</text>
<text x="49.9" y="153.6">U18</text>
<text x="139.9" y="153.6">U20</text>
<text x="238.6" y="153.6">U21</text>
<text x="324.6" y="155.4">DS1014-10SF1B-B</text>
<text x="332.1" y="151.8">U22</text>
<text x="38.8" y="157.1">DS1014-10SF1B-B</text>
<text x="135.8" y="157.1">DS1014-10SF1B-B</text>
<text x="232.9" y="157.1">DS1014-10SF1B-B</text>
<text x="35.2" y="260.4">SW2</text>
<text x="59.9" y="260.4">SW3</text>
<text x="86.4" y="260.4">SW4</text>
<text x="112.9" y="260.4">SW5</text>
<text x="139.3" y="260.4">SW6</text>
<text x="164" y="260.4">SW7</text>
<text x="207.5" y="277.2" transform="rotate(-90 207.5 277.2)">U14</text>
<text x="211" y="277.8" transform="rotate(-90 211 277.8)">DG127-5.08-02P</text>
</g>
</svg>
